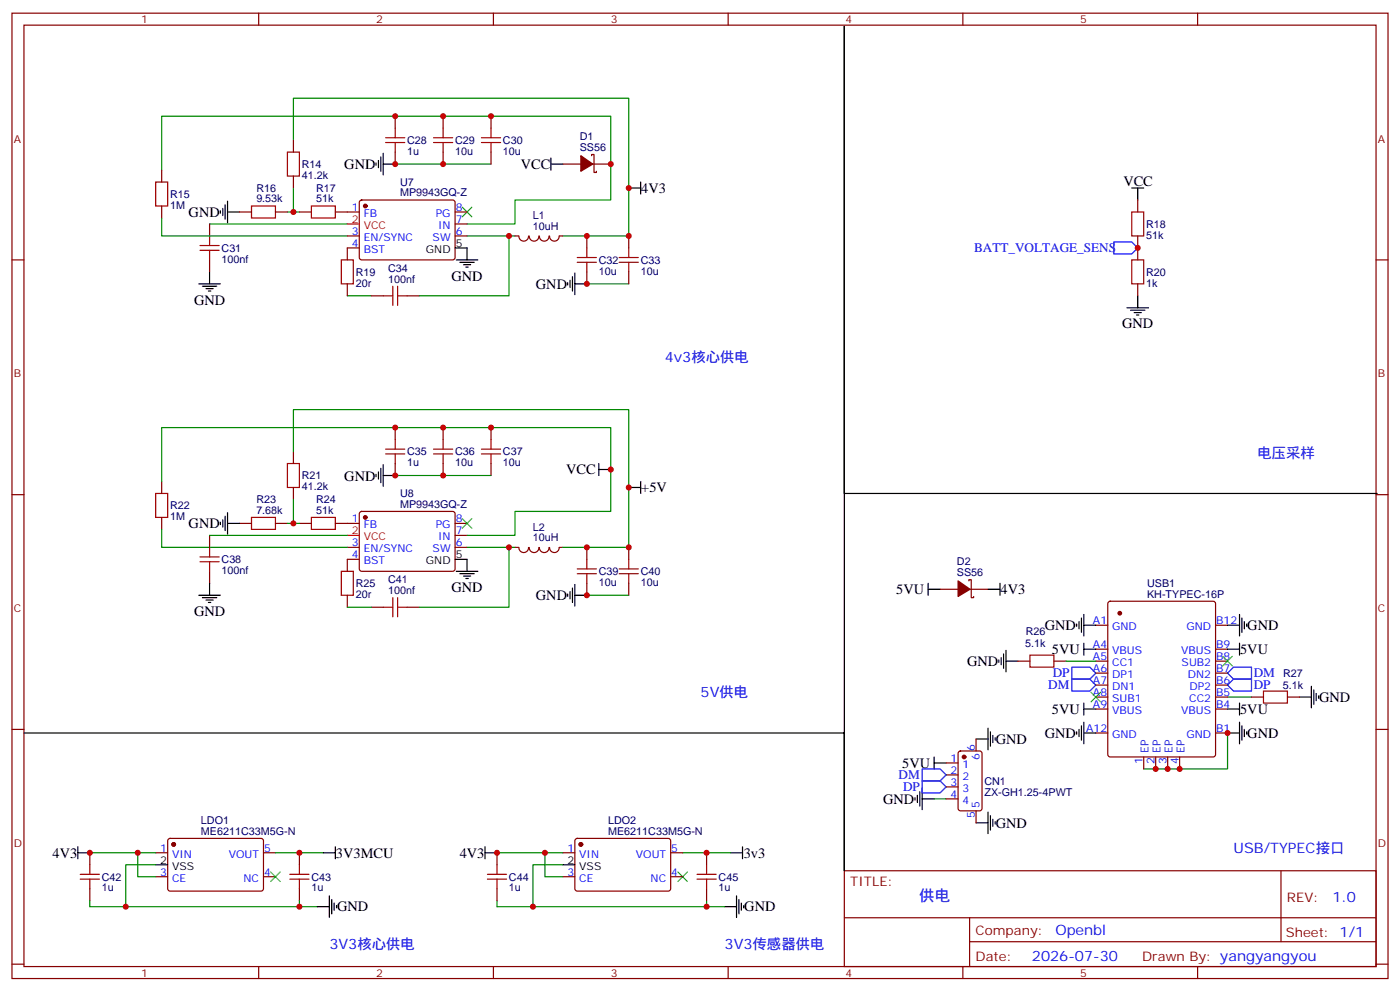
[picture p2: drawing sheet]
<svg xmlns="http://www.w3.org/2000/svg" width="412mm" height="292mm" viewBox="0 0 412 292" stroke-linecap="round" stroke-linejoin="round" font-family="sans-serif">
<g fill="none" stroke="#870000" stroke-width=".35">
<path d="M3.5 3.9h405.4v284.3h-405.4zM7.1 7.4h398.2v277.3h-398.2zM76.2 3.9v3.5M145.3 3.9v3.5M214.5 3.9v3.5M283.6 3.9v3.5M352.8 3.9v3.5M116.4 34.2v3.5M130.5 34.2v3.5M144.6 34.2v3.5M47.6 50.1v3.5M86.4 41.3v3.5"/>
<path d="M86.4 51.9v3.5M106.1 59.1l.4-.2 27.1 .1 .5 .6-.1 16.5-.7 .5-27-.1-.5-.7v-16.2zM116.4 44.8v3.5M130.5 44.8v3.5M144.6 44.8v3.5M165.8 48.3h5.3M174.3 45.9v-.4h.7v5.3h.7v-.4M174.6 48.3h5.3M335.1 58.9v3.5M3.5 76.6h3.6M47.6 60.7v3.5M61.7 66v3.5"/>
<path d="M61.7 76.6v3.5M70.6 62.4h3.5M81.1 62.4h3.6M88.2 62.4h3.5M98.8 62.4h7M102.3 69.5h3.5M105.8 73h-3.5v3.6M134.1 62.4h3.5M134.1 69.5h3.5M134.1 66h3.5M151.7 69.5h1.1M152.9 69.5a1.41 1.41 0 0 0 1.4 1.5 1.41 1.41 0 0 0 1.4-1.5"/>
<path d="M155.9 69.5a1.41 1.41 0 0 0 1.4 1.5 1.41 1.41 0 0 0 1.4-1.5M158.9 69.5a1.41 1.41 0 0 0 1.4 1.5 1.41 1.41 0 0 0 1.4-1.5M165.8 69.5h-1.1a1.41 1.41 0 0 1-1.4 1.5 1.41 1.41 0 0 1-1.4-1.5M172.9 69.5v3.5M185.2 69.5v3.5M335.1 69.5v7.1M405.3 76.6h3.6M102.3 83.6v3.5M109.4 87.1h3.5M119.9 87.1h3.6M172.9 80.1v3.5M185.2 80.1v3.5"/>
<path d="M335.1 83.6v3.5M86.4 133v3.5M116.4 125.9v3.6M116.4 136.5v3.6M130.5 125.9v3.6M130.5 136.5v3.6M144.6 125.9v3.6M144.6 136.5v3.6M3.5 145.7h3.6M47.6 141.8v3.5M47.6 152.4v3.5M61.7 157.7v3.5"/>
<path d="M70.6 154.2h3.5M81.1 154.2h3.6M86.4 143.6v3.5M88.2 154.2h3.5M98.8 154.2h7M106.1 150.8l.4-.2 27.1 .1 .5 .6-.1 16.5-.7 .5-27-.1-.5-.6v-16.3zM134.1 154.2h3.5M134.1 157.7h3.5M405.3 145.7h3.6M61.7 168.3v3.5M102.3 175.3v3.6M102.3 161.2h3.5"/>
<path d="M105.8 164.7h-3.5v3.6M109.4 178.9h3.5M119.9 178.9h3.6M134.1 161.2h3.5M151.7 161.2h1.1M152.9 161.2a1.41 1.41 0 0 0 1.4 1.5 1.41 1.41 0 0 0 1.4-1.5M155.9 161.2a1.41 1.41 0 0 0 1.4 1.6 1.41 1.41 0 0 0 1.4-1.6M158.9 161.2a1.41 1.41 0 0 0 1.4 1.6 1.41 1.41 0 0 0 1.4-1.6M161.9 161.2a1.41 1.41 0 0 0 1.4 1.5 1.41 1.41 0 0 0 1.4-1.5M164.7 161.2h1.1M172.9 161.2v3.5M172.9 171.8v3.5"/>
<path d="M185.2 161.2v3.5M185.2 171.8v3.5M276.9 173.6h5.3M285.4 171.1v-.4h.7v5.3h.7v-.3M285.8 173.6h5.2M326.6 177.3l.4-.2h30.4l.5 .2 .2 .5v44.5l-.3 .4-.4 .3h-30.4l-.5-.3-.2-.4v-44.5zM299.9 194.7h3.5M310.4 194.7h3.6M322.8 194.7h3.5M322.8 198.3h3.5M322.8 191.2h3.5M322.8 184.2h3.5"/>
<path d="M358.1 194.7h3.5M358.1 198.3h3.5M358.1 191.2h3.5M358.1 184.2h3.5M3.5 214.8h3.6M287.5 217.7v3.5M322.8 205.3h3.5M322.8 215.9h3.5M322.8 208.8h3.5M322.8 201.8h3.5M358.1 205.3h3.5M358.1 215.9h3.5"/>
<path d="M358.1 208.8h3.5M358.1 201.8h3.5M368.7 205.3h3.5M379.2 205.3h3.6M405.3 214.8h3.6M278.7 224.7h3.5M278.7 228.2h3.5M278.7 231.8h3.5M278.7 235.3h3.5M282.5 221.4l.4-.2h5.7l.6 .4 .1 16.5-.5 .7h-5.9l-.6-.4-.1-16.5zM287.5 238.8v3.6M336.9 223v3.5"/>
<path d="M340.4 223v3.5M344 223v3.5M347.5 223v3.5M26.5 251.2v3.5M45.9 251.2h3.5M45.9 258.2h3.5M49.6 247.2l.5-.3 27.1 .1 .4 .7-.1 14.3-.6 .5-27.1-.1-.4-.6v-14.1zM77.6 251.2h3.5M77.6 258.2h3.5M88.2 251.2v3.5M146.4 251.2v3.5M165.8 251.2h3.5"/>
<path d="M165.8 258.2h3.5M169.6 247.2l.4-.3 27.1 .1 .5 .7-.1 14.3-.7 .5-27-.1-.5-.6v-14.1zM197.6 251.2h3.5M197.6 258.2h3.5M208.1 251.2v3.5M248.7 256.5h156.6v28.2h-156.6zM377.3 256.5v20.9M26.5 261.8v3.5M88.2 261.8v3.5M146.4 261.8v3.5M208.1 261.8v3.5M248.7 270.3h156.5"/>
<path d="M285.6 277.4h119.6M285.6 270.3v14.1M3.5 284h3.6M76.2 284.7v3.5M145.3 284.7v3.5M214.5 284.7v3.5M283.6 284.7v3.5M352.8 284.7v3.5M405.3 284h3.6"/>
</g>
<g fill="none" stroke="#008700" stroke-width=".35">
<path d="M47.6 50.1v-15.9h132.3v24.7h-28.2v7.1h-14.1M86.4 41.3v-12.4h98.8v40.6h-19.4M86.4 55.4v7M116.4 48.3h28.2M47.6 64.2v5.3h54.7M61.7 66h40.6M84.7 62.4h3.5M137.6 69.5h14.1M149.9 69.5v17.6h-26.4M102.3 87.1h7.1M172.9 83.6h12.3M86.4 133v-12.3h98.8v40.5h-19.4"/>
<path d="M47.6 155.9v5.3h54.7M47.6 141.8v-15.9h132.3v24.7h-28.2v7.1h-14.1M61.7 157.7h40.6M84.7 154.2h3.5M86.4 147.1v7.1M116.4 140.1h28.2M102.3 178.9h7.1M137.6 161.2h14.1M149.9 161.2v17.7h-26.4M172.9 175.3h12.3M314 194.7h8.8M361.6 215.9v10.6h-24.7"/>
<path d="M361.6 205.3h7.1M275.2 235.3h3.5M26.5 251.2h19.4M40.6 251.2v7h5.3M45.9 254.7h-8.9v12.4M81.1 251.2h14.1M146.4 251.2h19.4M160.5 251.2v7h5.3M165.8 254.7h-8.8v12.4M201.1 251.2h14.1M26.5 265.3v1.8h61.7v-1.8M88.2 267.1h5.3"/>
<path d="M146.4 265.3v1.8h61.7v-1.8M208.1 267.1h5.3"/>
</g>
<g fill="none" stroke="#000" stroke-width=".35">
<path d="M67 59.3v6.3M110.8 48v.7M111.5 47.3v2.1M112.2 46.2v4.2M112.9 48.3h3.5M112.9 45.2v6.3M162.3 48.3h3.5M162.3 46.6v3.5M185.2 55.4h3.5M188.7 53.6v3.6M333.4 55.4h3.5M335.1 55.4v3.5"/>
<path d="M64.9 62.1v.7M65.6 61.4v2.1M66.3 60.3v4.3M67 62.4h3.6M134.1 73h3.5v3.6M134.4 76.6h6.4M135.5 77.3h4.2M136.5 78h2.1M137.2 78.7h.7M58.6 83.6h6.3M59.6 84.3h4.3M60.7 85h2.1"/>
<path d="M61.4 85.7h.7M61.7 80.1v3.5M167.2 83.3v.7M167.9 82.6v2.1M168.6 81.5v4.2M169.3 83.6h3.6M169.3 80.4v6.4M332 90.7h6.3M333 91.4h4.3M334.1 92.1h2.1M334.8 92.8h.7M335.1 87.1v3.6"/>
<path d="M110.8 139.7v.7M111.5 139v2.1M112.2 137.9v4.3M112.9 136.9v6.3M176.4 138.3h3.5M176.4 136.5v3.6M64.9 153.8v.7M65.6 153.1v2.1M66.3 152v4.3M67 151v6.3M67 154.2h3.6M112.9 140.1h3.5"/>
<path d="M185.2 143.6h3.5M188.7 141.8v3.5M405.7 145.3h-157v-137.5v248.7v-40.6h-241.6M58.6 175.3h6.3M59.6 176h4.3M60.7 176.7h2.1M61.4 177.4h.7M61.7 171.8v3.5M134.1 164.7h3.5v3.6M134.4 168.3h6.4M135.5 169h4.2M136.5 169.7h2.1"/>
<path d="M137.2 170.4h.7M167.2 175v.7M167.9 174.3v2.1M168.6 173.2v4.2M169.3 172.2v6.3M169.3 175.3h3.6M273.4 173.6h3.5M273.4 171.8v3.5M291 173.6h3.6M294.6 171.8v3.5M294.2 194.4v.7M294.9 193.7v2.1"/>
<path d="M295.6 192.6v4.3M296.3 194.7h3.6M296.3 191.6v6.3M317.1 183.8v.7M317.9 183.1v2.1M318.6 182v4.3M319.3 184.2h3.5M319.3 181v6.3M319.3 189.4v3.6M319.3 191.2h3.5M361.6 184.2h3.5M361.6 191.2h3.5"/>
<path d="M365.1 181v6.3M365.1 189.4v3.6M365.8 182v4.3M366.5 183.1v2.1M367.2 183.8v.7M287.5 217.7h3.5M291 214.5v6.3M291.7 215.5v4.3M292.5 216.6v2.1M293.2 217.3v.7M317.1 215.5v.8M317.9 214.8v2.2"/>
<path d="M318.6 213.8v4.2M319.3 207.1v3.5M319.3 212.7v6.4M319.3 215.9h3.5M319.3 208.8h3.5M361.6 215.9h3.5M361.6 208.8h3.5M365.1 207.1v3.5M365.1 212.7v6.4M365.8 213.8v4.2M366.5 214.8v2.2M367.2 215.5v.8"/>
<path d="M382.8 205.3h3.5M386.3 202.1v6.4M387 203.2v4.2M387.7 204.3v2.1M388.4 205v.7M269.5 235v.7M270.2 234.2v2.2M270.9 233.2v4.2M271.6 235.3h3.6M271.6 232.1v6.4M275.2 224.7h3.5M275.2 223v3.5"/>
<path d="M291 239.2v6.3M22.9 251.2h3.6M22.9 249.4v3.5M45.9 254.7h3.5M95.2 251.2h3.6M98.8 249.4v3.5M142.9 251.2h3.5M142.9 249.4v3.5M165.8 254.7h3.5M215.2 251.2h3.5M218.7 249.4v3.5M287.5 242.4h3.5"/>
<path d="M291.7 240.2v4.3M292.5 241.3v2.1M293.2 242v.7M93.5 267.1h3.5M97 263.9v6.3M97.7 264.9v4.3M98.4 266v2.1M99.1 266.7v.7M213.4 267.1h3.6M217 263.9v6.3M217.7 264.9v4.3M218.4 266v2.1"/>
<path d="M219.1 266.7v.7"/>
</g>
<g fill="#870000" stroke="#870000" stroke-width=".35">
<path d="M171.1 45.9l3.5 2.4-3.5 2.1z"/>
<path d="M282.2 171.1l3.6 2.5-3.6 2.1z"/>
<circle cx="51.2" cy="248.7" r=".53"/>
<circle cx="171.1" cy="248.7" r=".53"/>
<circle cx="329.8" cy="180.6" r=".53"/>
<circle cx="107.6" cy="60.7" r=".53"/>
<circle cx="107.6" cy="152.4" r=".53"/>
<circle cx="284" cy="223" r=".53"/>
</g>
<path d="M136.2 61l2.8 2.9M139 61l-2.8 2.9M136.2 152.8l2.8 2.8M139 152.8l-2.8 2.8M360.2 193.3l2.8 2.8M363 193.3l-2.8 2.8M321.4 203.9l2.8 2.8M324.2 203.9l-2.8 2.8M79.7 256.8l2.8 2.8M82.5 256.8l-2.8 2.8M199.7 256.8l2.8 2.8M202.5 256.8l-2.8 2.8" fill="none" stroke="#3c3" stroke-width=".35"/>
<g fill="none" stroke="#a10000" stroke-width=".35">
<path d="M116.4 37.7v2.9M130.5 37.7v2.9M144.6 37.7v2.9M45.9 53.6h3.5v7.1h-3.5zM84.7 44.8h3.5v7.1h-3.5zM113.6 40.6h5.6M113.6 42h5.6M116.4 42v2.8M127.7 40.6h5.6M127.7 42h5.6M130.5 42v2.8M141.8 40.6h5.7"/>
<path d="M141.8 42h5.7M144.6 42v2.8M58.9 73.7h5.7M58.9 72.3h5.7M61.7 69.5v2.8M61.7 73.7v2.9M74.1 60.7h7v3.5h-7zM91.7 60.7h7.1v3.5h-7.1zM100.5 76.6h3.6v7h-3.6zM170 75.8h5.7M170 77.3h5.7M172.9 73v2.8"/>
<path d="M172.9 77.3v2.8M182.4 75.8h5.6M182.4 77.3h5.6M185.2 73v2.8M185.2 77.3v2.8M333.4 76.6h3.5v7h-3.5zM333.4 62.4h3.5v7.1h-3.5zM112.9 87.1h2.8M115.7 84.3v5.7M117.1 84.3v5.7M117.1 87.1h2.8M84.7 136.5h3.5v7.1h-3.5z"/>
<path d="M113.6 132.3h5.6M113.6 133.7h5.6M116.4 129.5v2.8M116.4 133.7v2.8M127.7 132.3h5.6M127.7 133.7h5.6M130.5 129.5v2.8M130.5 133.7v2.8M141.8 132.3h5.7M141.8 133.7h5.7M144.6 129.5v2.8M144.6 133.7v2.8"/>
<path d="M45.9 145.3h3.5v7.1h-3.5zM74.1 152.4h7v3.5h-7zM91.7 152.4h7.1v3.5h-7.1zM58.9 165.5h5.7M58.9 164h5.7M61.7 161.2v2.8M61.7 165.5v2.8M100.5 168.3h3.6v7h-3.6zM112.9 178.9h2.8M115.7 176v5.7M117.1 176v5.7M117.1 178.9h2.8"/>
<path d="M170 167.6h5.7M170 169h5.7M172.9 164.7v2.9M172.9 169v2.8M182.4 167.6h5.6M182.4 169h5.6M185.2 164.7v2.9M185.2 169v2.8M303.4 193h7v3.5h-7zM372.2 203.6h7v3.5h-7zM23.6 258.9h5.7M23.6 257.5h5.7"/>
<path d="M26.5 254.7v2.8M26.5 258.9v2.9M85.4 258.9h5.6M85.4 257.5h5.6M88.2 254.7v2.8M88.2 258.9v2.9M143.6 258.9h5.6M143.6 257.5h5.6M146.4 254.7v2.8M146.4 258.9v2.9M205.3 258.9h5.7M205.3 257.5h5.7"/>
<path d="M208.1 254.7v2.8M208.1 258.9v2.9"/>
</g>
<path d="M328.1 71.3h5.3l1.7 1.7-1.7 1.8h-5.3zM315.7 196.5h5.3l1.8 1.8-1.8 1.7h-5.3zM361.6 198.3l1.8-1.8h5.3v3.5h-5.3zM315.7 200h5.3l1.8 1.8-1.8 1.8h-5.3zM361.6 201.8l1.8-1.8h5.3v3.6h-5.3zM271.6 226.5h5.3l1.8 1.7-1.8 1.8h-5.3zM271.6 230h5.3l1.8 1.8-1.8 1.7h-5.3z" fill="none" stroke="#00f" stroke-width=".35"/>
<path d="M102.3 66h3.5M102.3 157.7h3.5" fill="none" stroke="#f00" stroke-width=".35"/>
<g fill="#c00">
<circle cx="88.2" cy="267.1" r=".88"/>
<circle cx="88.2" cy="251.2" r=".88"/>
<circle cx="40.6" cy="251.2" r=".88"/>
<circle cx="26.5" cy="251.2" r=".88"/>
<circle cx="37" cy="267.1" r=".88"/>
<circle cx="157" cy="267.1" r=".88"/>
<circle cx="160.5" cy="251.2" r=".88"/>
<circle cx="208.1" cy="251.2" r=".88"/>
<circle cx="208.1" cy="267.1" r=".88"/>
<circle cx="146.4" cy="251.2" r=".88"/>
<circle cx="361.6" cy="215.9" r=".88"/>
<circle cx="340.4" cy="226.5" r=".88"/>
<circle cx="344" cy="226.5" r=".88"/>
<circle cx="347.5" cy="226.5" r=".88"/>
<circle cx="172.9" cy="83.6" r=".88"/>
<circle cx="185.2" cy="69.5" r=".88"/>
<circle cx="172.9" cy="69.5" r=".88"/>
<circle cx="116.4" cy="48.3" r=".88"/>
<circle cx="130.5" cy="48.3" r=".88"/>
<circle cx="149.9" cy="69.5" r=".88"/>
<circle cx="116.4" cy="34.2" r=".88"/>
<circle cx="130.5" cy="34.2" r=".88"/>
<circle cx="144.6" cy="34.2" r=".88"/>
<circle cx="86.4" cy="62.4" r=".88"/>
<circle cx="185.2" cy="55.4" r=".88"/>
<circle cx="86.4" cy="154.2" r=".88"/>
<circle cx="144.6" cy="125.9" r=".88"/>
<circle cx="130.5" cy="125.9" r=".88"/>
<circle cx="116.4" cy="125.9" r=".88"/>
<circle cx="149.9" cy="161.2" r=".88"/>
<circle cx="130.5" cy="140.1" r=".88"/>
<circle cx="116.4" cy="140.1" r=".88"/>
<circle cx="172.9" cy="161.2" r=".88"/>
<circle cx="185.2" cy="161.2" r=".88"/>
<circle cx="172.9" cy="175.3" r=".88"/>
<circle cx="185.2" cy="143.6" r=".88"/>
<circle cx="179.9" cy="138.3" r=".88"/>
<circle cx="335.1" cy="73" r=".88"/>
<circle cx="179.9" cy="48.3" r=".88"/>
</g>
<text font-size="4.6" fill="#00f" x="270.8" y="265.5">供电</text>
<g font-size="4.2">
<text x="101.4" y="49.8">GND</text>
<text x="153.4" y="49.7">VCC</text>
<text x="188.9" y="56.8">4V3</text>
<text x="330.9" y="54.7">VCC</text>
<text x="55.6" y="63.9">GND</text>
<text x="133" y="82.7">GND</text>
<text x="57.1" y="89.7">GND</text>
<text x="157.9" y="85.1">GND</text>
<text x="330.6" y="96.7">GND</text>
<text x="101.4" y="141.5">GND</text>
<text x="166.7" y="139.7">VCC</text>
<text x="188.9" y="145">+5V</text>
<text x="55.6" y="155.6">GND</text>
<text x="133" y="174.4">GND</text>
<text x="157.9" y="176.8">GND</text>
<text x="264" y="175">5VU</text>
<text x="294.7" y="175">4V3</text>
<text x="57.1" y="181.4">GND</text>
<text x="307.8" y="185.5">GND</text>
<text x="367.4" y="185.6">GND</text>
<text x="284.9" y="196.2">GND</text>
<text x="309.9" y="192.6">5VU</text>
<text x="365.3" y="192.6">5VU</text>
<text x="388.6" y="206.7">GND</text>
<text x="309.9" y="210.3">5VU</text>
<text x="365.3" y="210.2">5VU</text>
<text x="293.3" y="219.1">GND</text>
<text x="307.8" y="217.3">GND</text>
<text x="367.4" y="217.3">GND</text>
<text x="265.8" y="226.1">5VU</text>
<text x="260.2" y="236.7">GND</text>
<text x="293.3" y="243.8">GND</text>
<text x="15.5" y="252.6">4V3</text>
<text x="99" y="252.6">3V3MCU</text>
<text x="135.4" y="252.6">4V3</text>
<text x="219.1" y="252.7">3v3</text>
<text x="99.3" y="268.5">GND</text>
<text x="219.3" y="268.5">GND</text>
</g>
<g font-size="4.2" fill="#00f">
<text x="195.8" y="106.5">4v3核心供电</text>
<text x="370.4" y="134.8">电压采样</text>
<text x="206.4" y="205.3">5V供电</text>
<text x="363.4" y="251.2">USB/TYPEC接口</text>
<text x="392.5" y="265.7">1.0</text>
<text x="310.9" y="275.3">Openbl</text>
<text x="97" y="279.4">3V3核心供电</text>
<text x="213.4" y="279.4">3V3传感器供电</text>
<text x="304" y="283.1">2026-07-30</text>
</g>
<g font-size="3.9" fill="#00f">
<text x="286.9" y="74.3">BATT_VOLTAGE_SENS</text>
<text x="308.8" y="203.1">DM</text>
<text x="310.1" y="199.5">DP</text>
<text x="369.3" y="199.5">DM</text>
<text x="369.3" y="203.1">DP</text>
<text x="264.7" y="229.5">DM</text>
<text x="266" y="233">DP</text>
</g>
<g font-size="3.9" fill="#800">
<text x="250.5" y="261.1">TITLE:</text>
<text x="379.1" y="265.7">REV:</text>
<text x="287.4" y="275.3">Company:</text>
<text x="378.7" y="275.9">Sheet: 1/1</text>
<text x="287.4" y="282.9">Date:</text>
<text x="336.4" y="283">Drawn By: yangyangyou</text>
</g>
<g font-size="3.2" fill="#800">
<text x="41.6" y="6.9">1</text>
<text x="110.8" y="6.9">2</text>
<text x="179.9" y="6.9">3</text>
<text x="249.1" y="6.9">4</text>
<text x="318.2" y="6.9">5</text>
<text x="4.1" y="42">A</text>
<text x="405.9" y="42">A</text>
<text x="4.1" y="111.1">B</text>
<text x="405.9" y="111.1">B</text>
<text x="4.1" y="180.3">C</text>
<text x="405.9" y="180.3">C</text>
<text x="4.1" y="249.4">D</text>
<text x="405.9" y="249.4">D</text>
<text x="41.6" y="287.7">1</text>
<text x="110.8" y="287.7">2</text>
<text x="179.9" y="287.7">3</text>
<text x="249.1" y="287.7">4</text>
<text x="318.2" y="287.7">5</text>
</g>
<g font-size="3.2" fill="#000080">
<text x="170.8" y="41.3">D1</text>
<text x="119.9" y="45.6">1u</text>
<text x="119.9" y="42.4">C28</text>
<text x="134.1" y="45.6">10u</text>
<text x="134.1" y="42.4">C29</text>
<text x="148.2" y="45.6">10u</text>
<text x="148.2" y="42.4">C30</text>
<text x="170.8" y="44.5">SS56</text>
<text x="88.9" y="52.6">41.2k</text>
<text x="88.9" y="49.5">R14</text>
<text x="50.1" y="58.3">R15</text>
<text x="75.5" y="59.6">9.53k</text>
<text x="75.5" y="56.5">R16</text>
<text x="93.1" y="59.6">51k</text>
<text x="93.1" y="56.5">R17</text>
<text x="117.8" y="57.8">MP9943GQ-Z</text>
<text x="117.8" y="54.7">U7</text>
<text x="50.1" y="61.5">1M</text>
<text x="156.9" y="64.6">L1</text>
<text x="156.9" y="67.7">10uH</text>
<text x="337.6" y="70.3">51k</text>
<text x="337.6" y="67.1">R18</text>
<text x="65.3" y="77.4">100nf</text>
<text x="65.3" y="74.2">C31</text>
<text x="176.4" y="77.7">C32</text>
<text x="188.7" y="77.7">C33</text>
<text x="104.8" y="81.2">R19</text>
<text x="114.3" y="83.3">100nf</text>
<text x="114.3" y="80.1">C34</text>
<text x="176.4" y="80.9">10u</text>
<text x="188.7" y="80.9">10u</text>
<text x="337.6" y="81.2">R20</text>
<text x="104.8" y="84.4">20r</text>
<text x="337.6" y="84.4">1k</text>
<text x="119.9" y="137.3">1u</text>
<text x="119.9" y="134.1">C35</text>
<text x="134.1" y="137.3">10u</text>
<text x="134.1" y="134.1">C36</text>
<text x="148.2" y="137.3">10u</text>
<text x="148.2" y="134.1">C37</text>
<text x="88.9" y="141.2">R21</text>
<text x="75.5" y="148.3">R23</text>
<text x="88.9" y="144.4">41.2k</text>
<text x="93.1" y="148.3">R24</text>
<text x="117.8" y="149.5">MP9943GQ-Z</text>
<text x="117.8" y="146.5">U8</text>
<text x="50.1" y="153.2">1M</text>
<text x="50.1" y="150">R22</text>
<text x="75.5" y="151.3">7.68k</text>
<text x="93.1" y="151.3">51k</text>
<text x="156.9" y="159.5">10uH</text>
<text x="156.9" y="156.3">L2</text>
<text x="65.3" y="165.9">C38</text>
<text x="281.9" y="166.5">D2</text>
<text x="65.3" y="169.1">100nf</text>
<text x="104.8" y="173">R25</text>
<text x="114.3" y="171.8">C41</text>
<text x="176.4" y="172.6">10u</text>
<text x="176.4" y="169.4">C39</text>
<text x="188.7" y="172.6">10u</text>
<text x="188.7" y="169.4">C40</text>
<text x="281.9" y="169.7">SS56</text>
<text x="337.9" y="172.8">USB1</text>
<text x="104.8" y="176.2">20r</text>
<text x="114.3" y="175">100nf</text>
<text x="337.9" y="176">KH-TYPEC-16P</text>
<text x="302" y="190.6">5.1k</text>
<text x="302.1" y="187">R26</text>
<text x="377.9" y="202.9">5.1k</text>
<text x="378" y="199.4">R27</text>
<text x="290" y="231.2">CN1</text>
<text x="290" y="234.3">ZX-GH1.25-4PWT</text>
<text x="59.2" y="245.9">ME6211C33M5G-N</text>
<text x="59.2" y="242.7">LDO1</text>
<text x="179.1" y="245.9">ME6211C33M5G-N</text>
<text x="179.1" y="242.7">LDO2</text>
<text x="30" y="262.5">1u</text>
<text x="30" y="259.4">C42</text>
<text x="91.7" y="262.5">1u</text>
<text x="91.7" y="259.4">C43</text>
<text x="149.9" y="262.5">1u</text>
<text x="149.9" y="259.4">C44</text>
<text x="211.7" y="262.5">1u</text>
<text x="211.7" y="259.4">C45</text>
</g>
<g font-size="3.2" fill="#00f">
<text x="103.6" y="62.1">1</text>
<text x="107.1" y="63.9">FB</text>
<text x="128.4" y="63.9">PG</text>
<text x="134.2" y="65.6">7</text>
<text x="134.2" y="62.1">8</text>
<text x="103.6" y="69.1">3</text>
<text x="107.1" y="70.9">EN/SYNC</text>
<text x="127.4" y="70.9">SW</text>
<text x="129" y="67.4">IN</text>
<text x="134.2" y="69.1">6</text>
<text x="103.6" y="72.7">4</text>
<text x="107.1" y="74.4">BST</text>
<text x="103.6" y="153.8">1</text>
<text x="107.1" y="155.6">FB</text>
<text x="128.4" y="155.6">PG</text>
<text x="134.2" y="153.8">8</text>
<text x="103.6" y="160.9">3</text>
<text x="129" y="159.1">IN</text>
<text x="134.2" y="160.9">6</text>
<text x="134.2" y="157.3">7</text>
<text x="103.6" y="164.4">4</text>
<text x="107.1" y="162.6">EN/SYNC</text>
<text x="107.1" y="166.2">BST</text>
<text x="127.4" y="162.6">SW</text>
<text x="322" y="183.8">A1</text>
<text x="327.6" y="185.6">GND</text>
<text x="349.5" y="185.6">GND</text>
<text x="358.2" y="183.8">B12</text>
<text x="322" y="190.9">A4</text>
<text x="358.2" y="190.9">B9</text>
<text x="322" y="197.9">A6</text>
<text x="322" y="194.4">A5</text>
<text x="327.6" y="196.1">CC1</text>
<text x="327.6" y="192.6">VBUS</text>
<text x="347.9" y="192.6">VBUS</text>
<text x="348.1" y="196.1">SUB2</text>
<text x="358.2" y="194.4">B8</text>
<text x="358.2" y="197.9">B7</text>
<text x="322" y="201.4">A7</text>
<text x="327.6" y="203.2">DN1</text>
<text x="327.6" y="199.7">DP1</text>
<text x="349.9" y="199.7">DN2</text>
<text x="350.4" y="203.2">DP2</text>
<text x="358.2" y="201.4">B6</text>
<text x="322" y="208.5">A9</text>
<text x="322" y="205">A8</text>
<text x="327.6" y="206.7">SUB1</text>
<text x="350.3" y="206.7">CC2</text>
<text x="358.2" y="205">B5</text>
<text x="358.2" y="208.5">B4</text>
<text x="319.9" y="215.5">A12</text>
<text x="327.6" y="210.3">VBUS</text>
<text x="347.9" y="210.3">VBUS</text>
<text x="358.2" y="215.5">B1</text>
<text x="287.2" y="221.2" transform="rotate(-90 287.2 221.2)">6</text>
<text x="327.6" y="217.3">GND</text>
<text x="338.3" y="221.7" transform="rotate(-90 338.3 221.7)">EP</text>
<text x="341.8" y="221.7" transform="rotate(-90 341.8 221.7)">EP</text>
<text x="345.4" y="221.7" transform="rotate(-90 345.4 221.7)">EP</text>
<text x="348.9" y="221.7" transform="rotate(-90 348.9 221.7)">EP</text>
<text x="349.5" y="217.3">GND</text>
<text x="280" y="224.4">1</text>
<text x="280" y="227.9">2</text>
<text x="283.5" y="226.1">1</text>
<text x="288.6" y="223.9" transform="rotate(-90 288.6 223.9)">6</text>
<text x="336.5" y="225.1" transform="rotate(-90 336.5 225.1)">1</text>
<text x="340.1" y="225.1" transform="rotate(-90 340.1 225.1)">2</text>
<text x="343.6" y="225.1" transform="rotate(-90 343.6 225.1)">3</text>
<text x="347.1" y="225.1" transform="rotate(-90 347.1 225.1)">4</text>
<text x="280" y="231.4">3</text>
<text x="283.5" y="229.7">2</text>
<text x="283.5" y="233.2">3</text>
<text x="280" y="235">4</text>
<text x="283.5" y="236.7">4</text>
<text x="288.6" y="238.1" transform="rotate(-90 288.6 238.1)">5</text>
<text x="287.2" y="240.8" transform="rotate(-90 287.2 240.8)">5</text>
<text x="47.2" y="250.8">1</text>
<text x="77.8" y="250.8">5</text>
<text x="167.1" y="250.8">1</text>
<text x="197.7" y="250.8">5</text>
<text x="47.2" y="257.9">3</text>
<text x="50.7" y="252.6">VIN</text>
<text x="67.4" y="252.6">VOUT</text>
<text x="77.8" y="257.9">4</text>
<text x="167.1" y="257.9">3</text>
<text x="170.6" y="252.6">VIN</text>
<text x="187.3" y="252.6">VOUT</text>
<text x="197.7" y="257.9">4</text>
<text x="50.7" y="259.6">CE</text>
<text x="71.7" y="259.6">NC</text>
<text x="170.6" y="259.6">CE</text>
<text x="191.7" y="259.6">NC</text>
</g>
<g font-size="3.2" fill="#f00">
<text x="103.6" y="65.6">2</text>
<text x="107.1" y="67.4">VCC</text>
<text x="103.6" y="157.3">2</text>
<text x="107.1" y="159.1">VCC</text>
</g>
<g font-size="3.2">
<text x="125.5" y="74.4">GND</text>
<text x="134.2" y="72.7">5</text>
<text x="125.5" y="166.2">GND</text>
<text x="134.2" y="164.4">5</text>
<text x="47.2" y="254.4">2</text>
<text x="50.7" y="256.1">VSS</text>
<text x="167.1" y="254.4">2</text>
<text x="170.6" y="256.1">VSS</text>
</g>
</svg>
